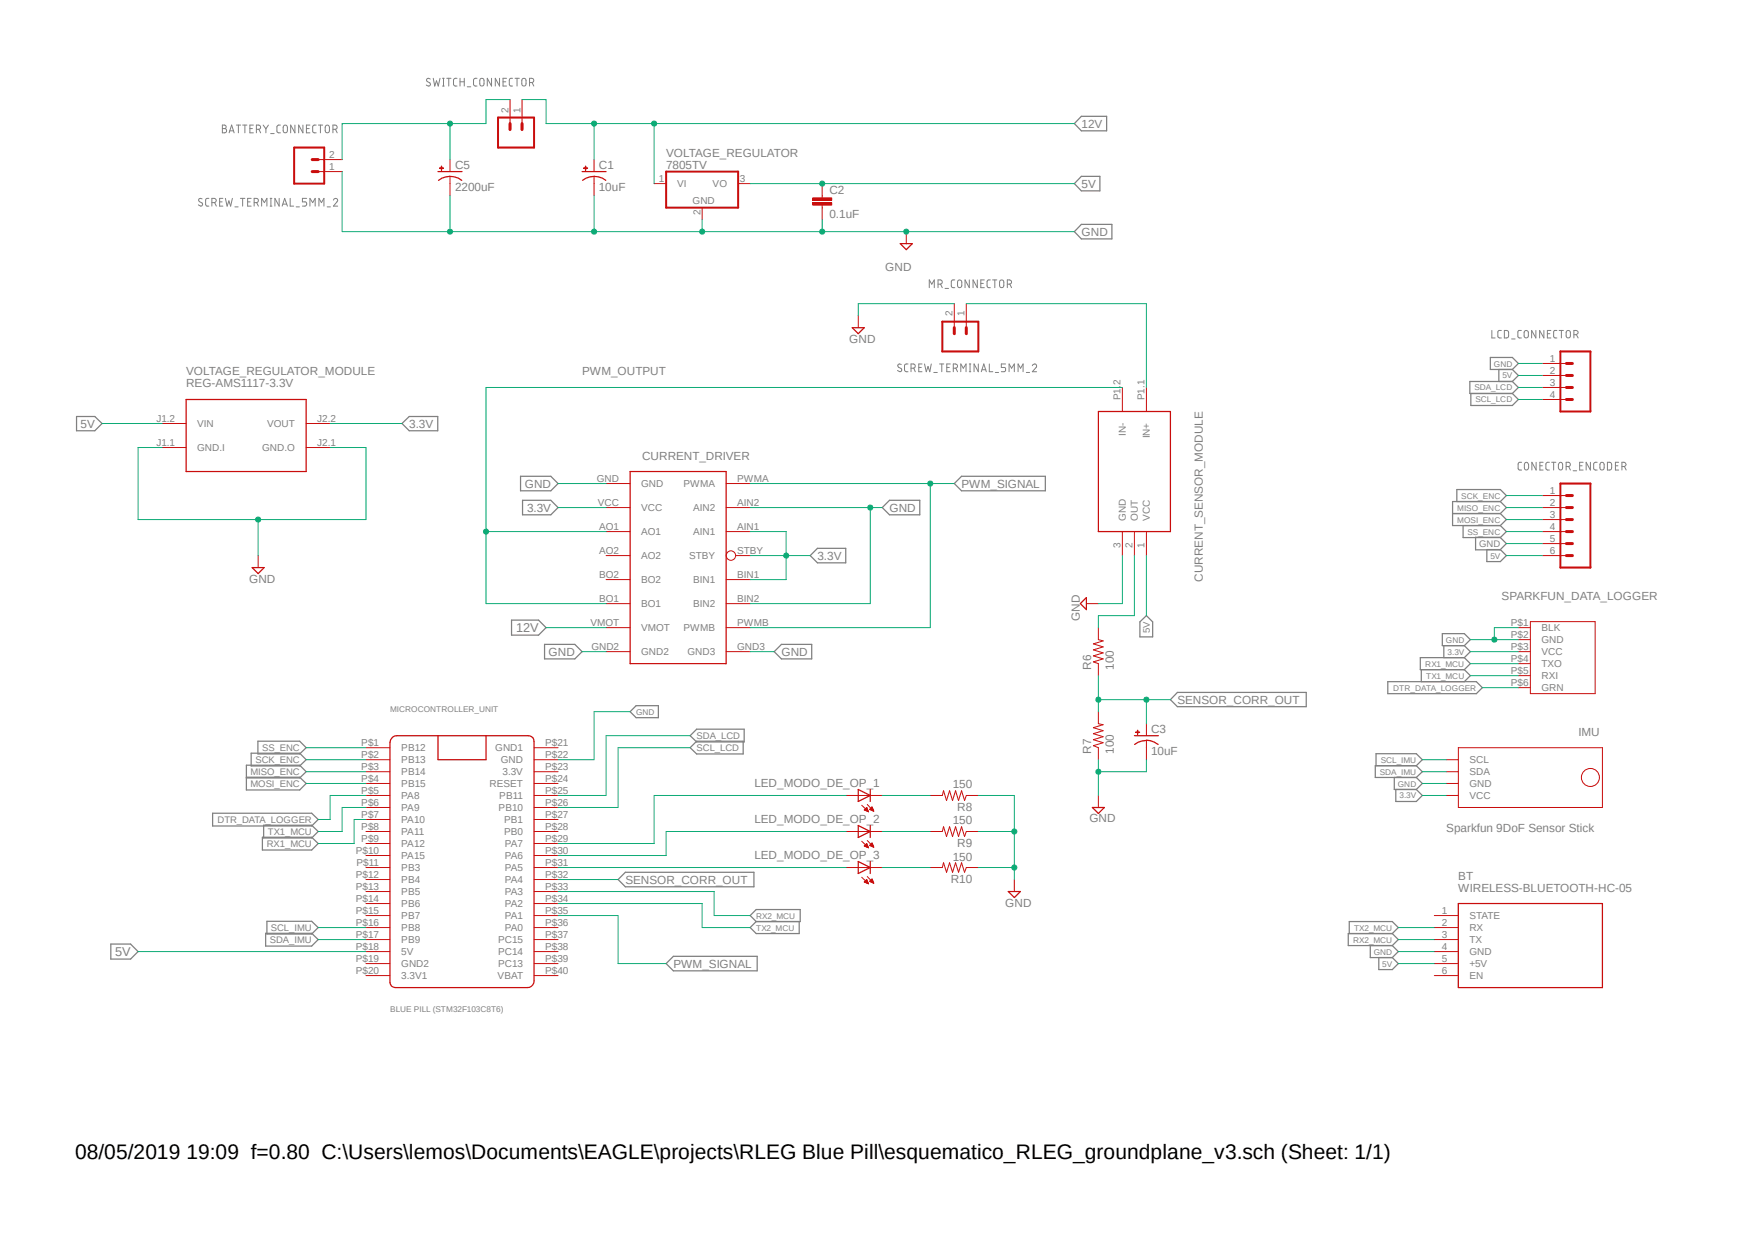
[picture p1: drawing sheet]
<svg xmlns="http://www.w3.org/2000/svg" width="297mm" height="210mm" viewBox="0 0 297 210" stroke-linecap="round" stroke-linejoin="round" font-family="sans-serif">
<path d="M12.7 12.7l269 159M281.7 12.7l-269 159" fill="none" stroke="#fff" stroke-width=".17"/>
<g fill="none" stroke="#808080" stroke-width=".17">
<path d="M72.8 13.4a.36 .36 0 0 0-.4-.1 .36 .36 0 0 0-.2 .2l.1 .3 .4 .2a.3 .3 0 0 1 .1 .3 .3 .3 0 0 1-.2 .3l-.5-.2M73.3 13.3l.3 1.3 .3-.9 .3 .9 .3-1.3M74.9 14.6h.3M74.9 13.3h.3M75.1 13.3v1.3M75.6 13.3h.7M75.9 13.3v1.3M77.3 13.3h-.4l-.1 .2v.9l.2 .2h.3M77.9 13.3v1.3M77.9 13.8h.7M78.6 13.3v1.3M79.1 14.7h.6"/>
<path d="M80.7 13.3h-.4l-.2 .2 .1 .9 .2 .2h.3M81.4 13.3h.3a1.01 1.01 0 0 1 0 1.2h-.3a1.01 1.01 0 0 1 0-1.2zM83.2 13.3v1.3l-.7-1.3v1.3M84.5 13.3v1.3l-.7-1.3v1.3M85.1 13.8h.5M85.7 13.3h-.6v1.3h.6M86.7 13.3h-.4l-.1 .2v.9l.1 .1 .4 .1M87.2 13.3h.7M87.5 13.3v1.3M88.5 13.3h.4a1.01 1.01 0 0 1 0 1.2h-.4a1.01 1.01 0 0 1 0-1.2zM89.6 14l.6-.1a.37 .37 0 0 0 .1-.4 .37 .37 0 0 0-.3-.2h-.4v1.3M90 14l.3 .6"/>
<path d="M34.2 33.7l-.5-.1a.32 .32 0 0 0 0 .5l.5 .2a.3 .3 0 0 1 .1 .4 .3 .3 0 0 1-.3 .2l-.4-.2M35.3 33.6h-.4l-.1 .3v.8l.3 .2h.2M35.9 34.3h.3l.3-.2 .1-.2-.2-.3h-.5v1.3M36.3 34.3l.3 .6M37.2 34.2h.4M37.6 21.2l.6 .1 .1 .2-.3 .3h.2a.37 .37 0 0 1 .1 .4 .37 .37 0 0 1-.3 .3h-.4zM37.6 21.8h.4M37.7 33.6h-.5v1.3h.5M38.1 33.6l.3 1.3 .3-.9 .3 .9 .3-1.3M38.8 22.5l.4-1.3 .4 1.3M38.9 22.1h.6M39.8 35h.5"/>
<path d="M40 21.2h.7M40.3 21.2v1.3M40.7 33.6h.7M41.1 33.6v1.3M41.1 21.2h.7M41.4 21.2v1.3M41.9 34.2h.4M42.3 21.8h.4M42.5 33.6h-.6v1.3h.6M42.9 21.2h-.6v1.3h.6M43 34.3l.6-.1a.37 .37 0 0 0 .1-.4 .37 .37 0 0 0-.4-.2h-.3v1.3M43.4 21.9l.5-.1a.37 .37 0 0 0 .2-.4 .37 .37 0 0 0-.4-.2h-.3v1.3"/>
<path d="M43.4 34.3l.3 .6M43.8 21.9l.3 .6M44.3 34.9v-1.3l.4 .7 .5-.7v1.3M44.5 21.2l.5 .6M45 21.8v.7M45.4 21.2l-.4 .6M45.7 34.9h.3M45.7 33.6h.3M45.8 22.6h.6M45.8 33.6v1.3M47.2 33.6v1.3l-.7-1.3v1.3M47.5 21.2h-.5l-.1 .3v.9l.6 .1"/>
<path d="M47.8 34.9l.4-1.3 .4 1.3M47.9 34.5h.6M48.1 21.2h.4a1.01 1.01 0 0 1 0 1.2h-.4a1.01 1.01 0 0 1 0-1.2zM49.1 33.6v1.3h.6M49.9 21.2v1.3l-.7-1.3v1.3M50.1 35h.6M51.3 21.2v1.3l-.8-1.3v1.3M51.9 21.8h.4M51.9 33.6h-.7v.6h.4a.36 .36 0 0 1 .3 .3 .36 .36 0 0 1-.3 .4h-.4M52.5 34.9v-1.3l.4 .7 .4-.7v1.3M52.5 21.2h-.6v1.3h.6M53.5 21.2h-.5l-.1 .3 .1 .9 .5 .1"/>
<path d="M53.9 21.2h.7M54 34.9v-1.3l.4 .7 .4-.7v1.3M54.2 21.2v1.3M55.2 21.2h.4a1.01 1.01 0 0 1 0 1.2h-.4a1.01 1.01 0 0 1 0-1.2zM55.4 35h.5M56.3 21.9l.6-.1a.37 .37 0 0 0 .1-.4 .37 .37 0 0 0-.3-.2h-.4v1.3M56.4 33.9a.35 .35 0 0 1 .5-.3 .35 .35 0 0 1 .1 .6l-.6 .7h.7M56.8 21.9l.3 .6M157.3 48.7v-1.3l.4 .7 .4-.7v1.3M158.7 48.1l.6-.1a.37 .37 0 0 0 .2-.4 .37 .37 0 0 0-.4-.2h-.4v1.3M159.2 48.1l.3 .6M159.9 48.8h.6"/>
<path d="M161.6 47.4h-.5l-.1 .3v.8l.1 .1 .5 .1M162.2 47.4a.38 .38 0 0 1 .6 .4v.5a.36 .36 0 0 1-.4 .4 .36 .36 0 0 1-.3-.4v-.5zM164 47.4v1.3l-.7-1.3v1.3M165.4 47.4v1.3l-.7-1.3v1.3M166 48h.4M166.6 47.4h-.6v1.3h.6M167.6 47.4h-.4l-.2 .3 .1 .8 .1 .1 .4 .1M168 47.4h.7M168.4 47.4v1.3M169.3 47.4h.4a1.01 1.01 0 0 1 0 1.2h-.4a1.01 1.01 0 0 1 0-1.2zM170.5 48.1l.7-.2v-.4l-.7-.1v1.3M170.9 48.1l.3 .6"/>
<path d="M252.5 55.9v1.3h.5M254.1 55.9h-.4l-.2 .3v.9l.6 .1M254.6 55.9l.5 .1 .2 .1v.8l-.2 .2-.5 .1zM255.8 57.4h.6M257.5 55.9h-.5l-.1 .3v.9l.6 .1M258 56.1a.37 .37 0 0 1 .4-.2 .37 .37 0 0 1 .3 .4v.6a.36 .36 0 0 1-.4 .3 .36 .36 0 0 1-.4-.3zM259.9 55.9v1.3l-.7-1.3v1.3M261.3 55.9v1.3l-.7-1.3v1.3M261.9 56.5h.4M262.5 55.9h-.6v1.3h.6M263.5 55.9h-.4l-.2 .3 .1 .9 .5 .1M263.9 55.9h.7"/>
<path d="M264.2 55.9v1.3M265.1 56.1a.37 .37 0 0 1 .4-.2 .37 .37 0 0 1 .3 .4l-.1 .7a.37 .37 0 0 1-.4 .2 .37 .37 0 0 1-.3-.3zM266.4 56.6a.58 .58 0 0 0 .7-.3l-.2-.3-.5-.1v1.3M266.8 56.6l.3 .6M152.5 61.7l-.4-.1a.32 .32 0 0 0 0 .5l.4 .3a.3 .3 0 0 1 .1 .3 .3 .3 0 0 1-.3 .2l-.4-.2M153.7 61.6h-.5l-.1 .3v.8l.3 .2h.3M154.2 62.3h.5a.37 .37 0 0 0 .2-.4 .37 .37 0 0 0-.3-.3h-.4v1.3M154.6 62.3l.3 .6M155.5 62.2h.4M156 61.6h-.5v1.3h.5M156.5 61.6l.3 1.3 .3-.9 .3 .9 .2-1.3M158 63h.6"/>
<path d="M159 61.6h.7M159.4 61.6v1.3M160.2 62.2h.5M160.8 61.6h-.6v1.3h.6M161.3 62.3l.7-.2v-.3l-.7-.2v1.3M161.8 62.3l.3 .6M162.6 62.9v-1.3l.4 .7 .5-.7v1.3M164 62.9h.3M164 61.6h.3M164.2 61.6v1.3M165.6 61.6v1.3l-.8-1.3v1.3M166.1 62.9l.4-1.3 .4 1.3"/>
<path d="M166.2 62.6h.6M167.4 61.6v1.3h.6M168.4 63h.6M170.2 61.6h-.7v.6h.6l.1 .2a.32 .32 0 0 1-.3 .5h-.4M170.8 62.9v-1.3l.4 .7 .5-.7v1.3M172.3 62.9v-1.3l.4 .7 .4-.7v1.3M173.7 63h.5M174.7 61.9a.37 .37 0 0 1 .5-.3 .37 .37 0 0 1 .1 .6l-.6 .7h.7M257.5 78.2l-.5 .1-.1 .2 .1 .9 .5 .1M258.1 78.3a.38 .38 0 0 1 .6 .3l-.1 .8a.34 .34 0 0 1-.6 0 1.12 1.12 0 0 1 .1-1.1zM260 78.2v1.3l-.8-1.3v1.3M260.6 78.8h.4"/>
<path d="M261.2 78.2h-.6v1.3h.6M262.2 78.2l-.4 .1-.2 .2 .1 .9 .5 .1M262.6 78.2h.7M262.9 78.2v1.3M263.9 78.3h.4a1.01 1.01 0 0 1 0 1.2h-.4l-.2-.3v-.6zM265 79h.4a.36 .36 0 0 0 .4-.4 .36 .36 0 0 0-.4-.4h-.4v1.3M265.5 79l.3 .5M266.2 79.7h.6M267.3 78.8h.5M267.9 78.2h-.6v1.3h.6M269.2 78.2v1.3l-.8-1.3v1.3M270.3 78.2l-.4 .1-.2 .2v.9l.6 .1"/>
<path d="M270.9 78.3h.4a1.01 1.01 0 0 1 0 1.2h-.4a1.01 1.01 0 0 1 0-1.2zM272 78.2l.6 .1a1.01 1.01 0 0 1 0 1.2h-.6zM273.4 78.8h.4M273.9 78.2h-.5v1.3h.5M274.5 79h.3a.34 .34 0 0 0 .3-.6l-.1-.1-.5-.1v1.3M274.9 79l.3 .5"/>
</g>
<g fill="none" stroke="#808080" stroke-width=".21">
<path d="M183 19.7h4.3v2.4h-4.3l-1.2-1.2zM183 38h5.2v2.4h-5.2l-1.2-1.2zM183 29.8h3.1v2.5h-3.1l-1.2-1.2zM13 70.5h3l1.3 1.2-1.3 1.2h-3zM68 71.7l1.3-1.2h4.8v2.4h-4.8zM248.9 66.6v2h7l1.1-1-1.1-1M252.2 60.5h3.7l1.1 1-1.1 1h-3.7zM253.7 62.5v2.1M255.9 62.5l1.1 1-1.1 1.1M255.9 64.6h-7.1v2h7.1M255.9 64.6l1.1 1-1.1 1M88.1 80.6h5.1l1.2 1.2-1.2 1.3h-5.1z"/>
<path d="M88.4 84.7h4.8l1.2 1.2-1.2 1.2h-4.8zM137.1 94l1.2-1.2h4.8v2.4h-4.8zM149.3 85.9l1.2-1.2h5.2v2.4h-5.2zM162.7 80.6h14.2v2.5h-14.2l-1.2-1.3zM245.8 86.9h8.1M246.5 84.9v-2.1h7.4l1 1.1-1 1M247.6 88.9v2.1h6.3l1-1-1-1.1M249.7 90.9h4.2l1 1.1-1 1h-4.2zM251.6 93h2.3l1 1-1 1h-2.3zM253.9 84.9h-8.1v4h8.1M253.9 86.9l1 1-1 1M253.9 84.9l1 1-1 1"/>
<path d="M86.6 104.9h4.5l1.3 1.3-1.3 1.3h-4.5zM92.2 109.1h5.1l1.2 1.2-1.2 1.2h-5.1zM107.7 119.4h3.7v2.1h-3.7l-1.1-1.1zM131 110.3l1.2-1.2h5.2v2.4h-5.2zM192.9 105.2l1.1-1 1.1 1v2.6h-2.2zM199.3 117.2h21.8v2.4h-21.8l-1.2-1.2zM234.9 115.4h15l1 1-1 1h-15zM240.5 113.3v2.1M244.1 107.2h3.7l1 1-1 1.1h-3.7zM244.3 109.3v2M247.8 109.3l1 1-1 1M247.8 111.3h-7.4v2h7.4"/>
<path d="M247.8 111.3l1 1-1 1M247.8 113.3l1 1-1 1.1M36 137.6h16.7l1.1 1.1-1.1 1.1h-16.7zM41.7 131.5h9l1.1 1.1-1.1 1.1h-9v-4.2h9l1.1 1.1-1.1 1.1h-9M42.5 127.5h8.2l1.1 1.1-1.1 1h-8.2zM43.6 125.4h7.1l1.1 1.1-1.1 1.1h-7.1zM44.6 139.7h8.1l1.1 1-1.1 1.1h-8.1zM116.8 124.5l1.1-1.1h8v2.2h-8zM117.9 125.4h7.9v2.2h-7.9l-1.1-1.1zM232.9 129.6v-2h6.8l1 1-1 1M236 131.6v2h3.7M236.2 133.6v2h3.5l1-1-1-1"/>
<path d="M239.7 131.6l1 1-1 1M239.7 129.6h-7v2h7M239.7 129.6l1 1-1 1M18.8 159.8h3.3l1.3 1.2-1.3 1.3h-3.3zM44.4 141.7h8.3l1.1 1-1.1 1.1h-8.3zM45 157.9h7.7l1.1 1.1-1.1 1.1h-7.7zM45.2 155.9h7.5l1.1 1.1-1.1 1.1h-7.5zM104.6 148.8l1.2-1.2h21.8v2.5h-21.8zM127 154.9l1-1h7.4v2.1h-7.4zM128 156l-1 1 1 1h7.3v-2M228.3 158v-2h7.3l1 1-1 1M235.6 158h-7.4v2h7.4"/>
<path d="M235.6 158l1 1-1 1M112.7 163.1l1.3-1.3h14.1v2.5h-14.1zM231.9 160v2.1h3.7M233.3 162.1v2h2.3l1-1-1-1M235.6 160l1 1-1 1.1"/>
</g>
<g fill="none" stroke="#c90d0c" stroke-width=".21">
<path d="M74.1 29h4.1M74.2 30.5a3.2 3.2 0 0 1 3.9 0M144.2 55.5h2.1l-1.1 1zM152.4 41.2h2l-1 1zM31.5 67.6h20.3v12.2h-20.3zM106.6 79.8h16.3v32.5h-16.3zM185.9 69.6h12.2v20.4h-12.2zM42.7 96.1h2l-1 1zM182.8 102.2l1.1-1.1v2.1zM145.2 133.6l2.1 1-2.1 1zM145.2 139.7l2.1 1-2.1 1zM147.3 133.6v2"/>
<path d="M147.3 139.7v2M184.9 136.7h2l-1 1zM145.2 145.8l2.1 1-2.1 1zM147.3 145.8v2M170.6 150.9h2.1l-1 1zM246.8 152.9h24.4v14.2h-24.4z"/>
</g>
<g fill="none" stroke="#c90d0c" stroke-width=".17">
<path d="M53.8 29h4.1M53.8 27h4.1M76.2 29.8v1.3M110.7 31.1h2M118.8 35.1v2.1M124.9 31.1h2.1M137.5 33.5h3.3v.4h-3.3zM137.5 34.3h3.3v.4h-3.3zM139.1 31.1v2.4M139.1 34.7v2.5M153.4 39.2v2M145.2 53.4v2.1"/>
<path d="M161.5 51.4v4.1M163.5 51.4v4.1M27.4 75.7h4.1M27.4 71.7h4.1M51.8 75.7h4.1M51.8 71.7h4.1M189.9 65.6v4M194 65.6v4M43.7 94v2.1M102.6 85.9h4M102.6 90h4M102.6 94h4"/>
<path d="M102.6 81.8h4M102.6 98.1h4M122.9 85.9h4.1M122.9 90h4.1M122.9 81.8h4.1M122.9 98.1h4.1M124.5 94h2.5M189.9 90v4M192 90v4M194 90v4M261 83.9h4.1M261 85.9h4.1"/>
<path d="M261 87.9h4.1M261 90h4.1M261 92h4.1M261 94h4.1M102.6 102.2h4M102.6 106.2h4M102.6 110.3h4M122.9 102.2h4.1M122.9 106.2h4.1M122.9 110.3h4.1M183.9 102.2h2M257 106.2h2"/>
<path d="M257 108.2h2M257 110.3h2M257 112.3h2M257 114.3h2M257 116.4h2M259 105.2h11v12.2h-11zM143.2 134.6h6.1M145.8 136.3l1.2 1.1M146.3 137.1l.4-.4 .3 .7zM146.3 137.1h.6M146.3 137h.5M146.4 137.2h.5"/>
<path d="M146.4 136.9h.4M146.5 136.9h.2M146.6 136.8h.1M146.6 137.2h.3M146.6 136.7h.1M146.7 137.3h.2M146.8 136.1l1.1 1.2M146.9 137.3h.1M147.2 137h.5M147.2 137l.7 .3M147.2 137l.4-.4 .3 .7M147.2 136.9h.5"/>
<path d="M147.3 136.9h.4M147.3 137h.5M147.4 136.8h.3M147.4 136.7h.3M147.4 137.1h.4M147.5 136.7h.1M147.5 136.6h.1M147.6 137.2h.2M147.7 137.2h.2M185.9 134.6v2.1M244.8 134.6h2M244.8 132.6h2"/>
<path d="M244.8 130.6h2M244.8 128.6h2M246.8 126.5h24.4v10.2h-24.4zM143.2 140.7h6.1M143.2 146.8h6.1M145.8 142.4l1.2 1.1M145.8 148.5l1.2 1.1M146.3 143.2l.4-.5 .3 .8zM146.3 149.3l.4-.5 .3 .8zM146.3 143.2h.6M146.3 143.1h.5M146.3 149.3h.6"/>
<path d="M146.3 149.2h.5M146.3 149.1h.5M146.4 143.3h.5M146.4 143h.4M146.4 149.4h.5M146.4 149.1h.4M146.5 143h.2M146.5 149.1h.2M146.6 142.9h.1M146.6 149h.1M146.6 143.3h.3M146.6 142.8h.1"/>
<path d="M146.6 149.4h.3M146.6 148.9h.1M146.7 143.4h.2M146.7 149.5h.2M146.8 142.2l1.1 1.2M146.8 148.3l1.1 1.2M146.9 143.4h.1M146.9 149.5h.1M147.2 143.1h.5M147.2 143.1l.7 .3M147.2 143.1l.4-.4 .3 .7M147.2 149.1h.5"/>
<path d="M147.2 149.1l.7 .4M147.2 149.1l.4-.3 .3 .7M147.2 143h.5M147.3 143h.4M147.3 149.1h.4M147.3 143.1h.5M147.3 149.2h.5M147.4 142.9h.3M147.4 149h.3M147.4 142.8h.3M147.4 148.9h.3M147.4 143.2h.4"/>
<path d="M147.4 149.3h.4M147.5 142.7h.1M147.5 148.8h.1M147.6 143.3h.2M147.6 149.4h.2M147.7 143.3h.2M147.7 149.4h.2M171.7 148.8v2.1M242.7 154.9h4.1M242.7 157h4.1M242.7 159h4.1M242.7 161h4.1"/>
<path d="M242.7 163.1h4.1M242.7 165.1h4.1"/>
<circle cx="123.7" cy="94" r=".8"/>
<circle cx="269.2" cy="131.6" r="1.53"/>
</g>
<path d="M49.8 25h5.1v6.1h-5.1zM112.7 29h12.2v6.1h-12.2zM159.5 54.4h6.1v5.1h-6.1zM264.1 81.8h5.1v14.3h-5.1z" fill="none" stroke="#c90d0c" stroke-width=".34"/>
<path d="M52.8 27h1M52.8 29h1M161.5 55.5v1M163.5 55.5v1M265.1 87.9h1M265.1 85.9h1M265.1 83.9h1M265.1 92h1M265.1 90h1M265.1 94h1" fill="none" stroke="#c90d0c" stroke-width=".51"/>
<path d="M137.5 33.7h3.3M137.5 34.5h3.3" fill="none" stroke="#c90d0c" stroke-width=".42"/>
<path d="M74.4 28.4l.7 .1z" fill-rule="evenodd" fill="#c90d0c"/>
<path d="M74.4 28.4l.7 .1z" fill="none" stroke="#c90d0c" stroke-width=".17"/>
<path d="M74.7 28.1l.1 .7z" fill-rule="evenodd" fill="#c90d0c"/>
<path d="M74.7 28.1l.1 .7zM76.2 27v2M76.2 31.1v2M100.5 29.8v1.3" fill="none" stroke="#c90d0c" stroke-width=".17"/>
<path d="M98.5 29h4.1M98.6 30.5a3.2 3.2 0 0 1 3.9 0" fill="none" stroke="#c90d0c" stroke-width=".21"/>
<path d="M98.8 28.4l.6 .1z" fill-rule="evenodd" fill="#c90d0c"/>
<path d="M98.8 28.4l.6 .1z" fill="none" stroke="#c90d0c" stroke-width=".17"/>
<path d="M99.1 28.1v.7z" fill-rule="evenodd" fill="#c90d0c"/>
<g fill="none" stroke="#c90d0c" stroke-width=".17">
<path d="M86.3 16.8v4.1M88.3 16.8v4.1M99.1 28.1v.7zM100.5 27v2M100.5 31.1v2M261 61.5h4.1M261 63.5h4.1M261 65.6h4.1M261 67.6h4.1M185.9 106.2v2l.8 .3-1.7 .5 1.7 .5-1.7 .5 1.7 .5-1.7 .5 1.7 .5-1.7 .5 .9 .3v2M61.9 126.5h4.1M61.9 128.6h4.1"/>
<path d="M61.9 130.6h4.1M61.9 132.6h4.1M61.9 134.6h4.1M61.9 136.7h4.1M61.9 138.7h4.1M90.4 126.5h4M90.4 128.6h4M90.4 130.6h4M90.4 132.6h4M90.4 134.6h4M90.4 136.7h4M90.4 138.7h4"/>
<path d="M157.4 134.6h2.1l.2-.8 .5 1.7 .5-1.7 .5 1.7 .5-1.7 .5 1.7 .5-1.7 .5 1.7 .3-.9h2.1M185.9 120.4v2.1l.8 .1-1.7 .5 1.7 .6-1.7 .5 1.7 .5-1.7 .5 1.7 .5-1.7 .5 .9 .3v2.1M194 125.3v1.2M61.9 140.7h4.1M61.9 142.7h4.1M61.9 144.8h4.1M61.9 146.8h4.1M61.9 148.8h4.1M61.9 150.9h4.1M61.9 152.9h4.1M61.9 154.9h4.1M61.9 157h4.1"/>
<path d="M61.9 159h4.1M90.4 140.7h4M90.4 142.7h4M90.4 144.8h4M90.4 146.8h4M90.4 148.8h4M90.4 150.9h4M90.4 152.9h4M90.4 154.9h4M90.4 157h4M90.4 159h4M157.4 140.7h2.1l.2-.8 .5 1.7 .5-1.7 .5 1.7 .5-1.7 .5 1.7 .5-1.7 .5 1.7 .3-.9h2.1"/>
<path d="M157.4 146.8h2.1l.2-.8 .5 1.6 .5-1.6 .5 1.6 .5-1.6 .5 1.6 .5-1.6 .5 1.6 .3-.8h2.1M61.9 161h4.1M61.9 163.1h4.1M61.9 165.1h4.1M90.4 161h4M90.4 163.1h4M90.4 165.1h4"/>
</g>
<path d="M66.5 124.7l.7-.2h22.2a.97 .97 0 0 1 1 1v40.5a1.12 1.12 0 0 1-1.2 1.1h-22.3a.87 .87 0 0 1-.9-.8v-40.7l.1-.3zM74.1 124.5v4.1h8.2v-4.1M192 124.5h4M194 125.3h.7l1.3 .7M194 125.3l-1.4 .3-.6 .4" fill="none" stroke="#c90d0c" stroke-width=".21"/>
<path d="M84.3 19.9h6.1v5.1h-6.1zM264.1 59.5h5.1v10.1h-5.1z" fill="none" stroke="#c90d0c" stroke-width=".34"/>
<path d="M86.3 20.9v1M88.3 20.9v1M265.1 65.6h1M265.1 63.5h1M265.1 61.5h1M265.1 67.6h1" fill="none" stroke="#c90d0c" stroke-width=".51"/>
<path d="M192.2 123.9l.7 .1z" fill-rule="evenodd" fill="#c90d0c"/>
<path d="M192.2 123.9l.7 .1z" fill="none" stroke="#c90d0c" stroke-width=".17"/>
<path d="M192.5 123.6l.1 .6z" fill-rule="evenodd" fill="#c90d0c"/>
<path d="M192.5 123.6l.1 .6zM194 122.5v2M194 126.5v2.1" fill="none" stroke="#c90d0c" stroke-width=".17"/>
<path d="M161.5 51.4h-16.3v2M189.9 94v8.2h-4M254.9 92h6.1M165.6 146.8h6.1M165.6 140.7h6.1v8.1" fill="none" stroke="#0dab76" stroke-width=".17"/>
<circle cx="171.7" cy="146.8" r=".43" fill="#0dab76"/>
<g fill="none" stroke="#0dab76" stroke-width=".17">
<path d="M165.6 134.6h6.1v6.1"/>
<circle cx="171.7" cy="146.8" r=".43"/>
</g>
<circle cx="171.7" cy="140.7" r=".43" fill="#0dab76"/>
<g fill="none" stroke="#0dab76" stroke-width=".17">
<path d="M57.9 39.2h42.6M76.2 33.1v6.1M106.6 120.4h-6.1v8.2h-6.1M240.7 132.6h4.1"/>
<circle cx="171.7" cy="140.7" r=".43"/>
</g>
<circle cx="76.2" cy="39.2" r=".43" fill="#0dab76"/>
<g fill="none" stroke="#0dab76" stroke-width=".17">
<path d="M118.8 37.2v2M139.1 37.2v2h-38.6"/>
<circle cx="76.2" cy="39.2" r=".43"/>
</g>
<circle cx="118.8" cy="39.2" r=".43" fill="#0dab76"/>
<g fill="none" stroke="#0dab76" stroke-width=".17">
<path d="M139.1 39.2h14.3"/>
<circle cx="118.8" cy="39.2" r=".43"/>
</g>
<circle cx="139.1" cy="39.2" r=".43" fill="#0dab76"/>
<g fill="none" stroke="#0dab76" stroke-width=".17">
<path d="M153.4 39.2h28.4"/>
<circle cx="139.1" cy="39.2" r=".43"/>
</g>
<circle cx="153.4" cy="39.2" r=".43" fill="#0dab76"/>
<g fill="none" stroke="#0dab76" stroke-width=".17">
<path d="M57.9 29v10.2M100.5 33.1v6.1"/>
<circle cx="153.4" cy="39.2" r=".43"/>
</g>
<circle cx="100.5" cy="39.2" r=".43" fill="#0dab76"/>
<g fill="none" stroke="#0dab76" stroke-width=".17">
<path d="M94.4 81.8h8.2M185.9 128.6v6M194 128.6v2h-8.1"/>
<circle cx="100.5" cy="39.2" r=".43"/>
</g>
<circle cx="185.9" cy="130.6" r=".43" fill="#0dab76"/>
<g fill="none" stroke="#0dab76" stroke-width=".17">
<path d="M127 85.9h22.3M147.3 85.9v16.3h-20.3M98.5 110.3h4.1M127 110.3h4M236.6 161h6.1"/>
<circle cx="185.9" cy="130.6" r=".43"/>
</g>
<circle cx="147.3" cy="85.9" r=".43" fill="#0dab76"/>
<g fill="none" stroke="#0dab76" stroke-width=".17">
<path d="M27.4 75.7h-4v12.2h38.5v-12.2h-6M43.7 87.9v6.1"/>
<circle cx="147.3" cy="85.9" r=".43"/>
</g>
<circle cx="43.7" cy="87.9" r=".43" fill="#0dab76"/>
<g fill="none" stroke="#0dab76" stroke-width=".17">
<path d="M248.8 108.2h8.2M257 106.2h-4.1v2"/>
<circle cx="43.7" cy="87.9" r=".43"/>
</g>
<circle cx="252.9" cy="108.2" r=".43" fill="#0dab76"/>
<g fill="none" stroke="#0dab76" stroke-width=".17">
<path d="M257 61.5h4M94.4 85.9h8.2M127 94h10.1M127 90h6.1v4M248.8 110.3h8.2M240.7 134.6h4.1"/>
<circle cx="252.9" cy="108.2" r=".43"/>
</g>
<circle cx="133" cy="94" r=".43" fill="#0dab76"/>
<g fill="none" stroke="#0dab76" stroke-width=".17">
<path d="M92.4 20.9h8.1M181.8 20.9h-71.1v10.2M55.9 71.7h12.1M133.1 94v4.1h-6.1M92.4 106.2h10.2"/>
<circle cx="133" cy="94" r=".43"/>
</g>
<circle cx="110.7" cy="20.9" r=".43" fill="#0dab76"/>
<g fill="none" stroke="#0dab76" stroke-width=".17">
<path d="M110.7 20.9h-10.2v6.1"/>
<circle cx="110.7" cy="20.9" r=".43"/>
</g>
<circle cx="100.5" cy="20.9" r=".43" fill="#0dab76"/>
<g fill="none" stroke="#0dab76" stroke-width=".17">
<path d="M88.3 16.8h4.1v4.1M127 31.1h54.8M194 94v10.2M254.9 94h6.1M23.4 161h38.5"/>
<circle cx="100.5" cy="20.9" r=".43"/>
</g>
<circle cx="139.1" cy="31.1" r=".43" fill="#0dab76"/>
<g fill="none" stroke="#0dab76" stroke-width=".17">
<path d="M17.3 71.7h10.1M257 63.5h4M127 81.8h34.5M157.4 81.8v24.4h-30.4M254.9 90h6.1M254.9 87.9h6.1M254.9 85.9h6.1M254.9 83.9h6.1M248.8 112.3h8.2M248.8 114.3h8.2M250.9 116.4h6.1M51.8 126.5h10.1"/>
<path d="M51.8 132.6h10.1M51.8 130.6h10.1M51.8 128.6h10.1M61.9 134.6h-6v4.1h-2.1M61.9 138.7h-2v4h-6.1M61.9 136.7h-4v4h-4.1M240.7 130.6h4.1M240.7 128.6h4.1M53.8 157h8.1M53.8 159h8.1M94.4 154.9h10.2v8.2h8.1M236.6 163.1h6.1"/>
<circle cx="139.1" cy="31.1" r=".43"/>
</g>
<circle cx="157.4" cy="81.8" r=".43" fill="#0dab76"/>
<g fill="none" stroke="#0dab76" stroke-width=".17">
<path d="M189.9 65.6h-107.6v36.6h20.3M82.3 90h20.3M192 94v10.2h-6.1v2M143.2 134.6h-32.5v8.1h-16.3M149.3 134.6h8.1M143.2 140.7h-30.5v4.1h-18.3M149.3 140.7h8.1M149.3 146.8h8.1"/>
<circle cx="157.4" cy="81.8" r=".43"/>
</g>
<circle cx="82.2" cy="90" r=".43" fill="#0dab76"/>
<g fill="none" stroke="#0dab76" stroke-width=".17">
<path d="M57.9 20.9h24.4M76.2 20.9v6.1M163.5 51.4h30.5v14.2M94.4 146.8h48.8"/>
<circle cx="82.2" cy="90" r=".43"/>
</g>
<circle cx="76.2" cy="20.9" r=".43" fill="#0dab76"/>
<g fill="none" stroke="#0dab76" stroke-width=".17">
<path d="M86.3 16.8h-4v4.1M57.9 20.9v6.1M194 118.4v4.1M198.1 118.4h-12.2v2"/>
<circle cx="76.2" cy="20.9" r=".43"/>
</g>
<circle cx="194" cy="118.4" r=".43" fill="#0dab76"/>
<g fill="none" stroke="#0dab76" stroke-width=".17">
<path d="M185.9 114.3v4.1"/>
<circle cx="194" cy="118.4" r=".43"/>
</g>
<circle cx="185.9" cy="118.4" r=".43" fill="#0dab76"/>
<g fill="none" stroke="#0dab76" stroke-width=".17">
<path d="M257 65.6h4M257 67.6h4M116.8 124.5h-14.2v10.1h-8.2M116.8 126.5h-12.2v10.2h-10.2M94.4 148.8h10.2M94.4 152.9h24.4v4.1h8.2M94.4 150.9h26.5v4h6.1M236.6 157h6.1M236.6 159h6.1"/>
<circle cx="185.9" cy="118.4" r=".43"/>
</g>
<text font-size="3.6" x="12.7" y="196.2">08/05/2019 19:09 f=0.80 C:\Users\lemos\Documents\EAGLE\projects\RLEG Blue Pill\esquematico_RLEG_groundplane_v3.sch (Sheet: 1/1)</text>
<g font-size="2.2" fill="#808080">
<text x="87.3" y="107">12V</text>
<text x="19.5" y="161.8">5V</text>
</g>
<g font-size="2" fill="#808080">
<text x="183" y="21.6">12V</text>
<text x="77" y="28.5">C5</text>
<text x="101.3" y="28.5">C1</text>
<text x="112.7" y="28.5">7805TV</text>
<text x="112.7" y="26.5">VOLTAGE_REGULATOR</text>
<text x="77" y="32.4">2200uF</text>
<text x="101.3" y="32.4">10uF</text>
<text x="140.4" y="32.8">C2</text>
<text x="183" y="31.8">5V</text>
<text x="140.4" y="36.9">0.1uF</text>
<text x="183" y="39.9">GND</text>
<text x="149.8" y="45.8">GND</text>
<text x="143.7" y="58">GND</text>
<text x="31.5" y="65.6">REG-AMS1117-3.3V</text>
<text x="31.5" y="63.5">VOLTAGE_REGULATOR_MODULE</text>
<text x="98.5" y="63.5">PWM_OUTPUT</text>
<text x="13.6" y="72.4">5V</text>
<text x="69.3" y="72.4">3.3V</text>
<text x="108.7" y="77.8">CURRENT_DRIVER</text>
<text x="88.8" y="82.5">GND</text>
<text x="162.7" y="82.5">PWM_SIGNAL</text>
<text x="89.2" y="86.6">3.3V</text>
<text x="150.5" y="86.6">GND</text>
<text x="138.3" y="94.7">3.3V</text>
<text x="42.2" y="98.6">GND</text>
<text x="203.6" y="98.4" transform="rotate(-90 203.6 98.4)">CURRENT_SENSOR_MODULE</text>
<text x="254.1" y="101.6">SPARKFUN_DATA_LOGGER</text>
<text x="182.8" y="105.1" transform="rotate(-90 182.8 105.1)">GND</text>
<text x="92.8" y="111">GND</text>
<text x="132.2" y="111">GND</text>
<text x="184.7" y="113.3" transform="rotate(-90 184.7 113.3)">R6</text>
<text x="188.5" y="113.3" transform="rotate(-90 188.5 113.3)">100</text>
<text x="199.3" y="119.1">SENSOR_CORR_OUT</text>
<text x="194.8" y="124">C3</text>
<text x="267.1" y="124.5">IMU</text>
<text x="184.7" y="127.5" transform="rotate(-90 184.7 127.5)">R7</text>
<text x="188.5" y="127.5" transform="rotate(-90 188.5 127.5)">100</text>
<text x="194.8" y="127.8">10uF</text>
<text x="127.7" y="133.2">LED_MODO_DE_OP_1</text>
<text x="161.2" y="133.4">150</text>
<text x="162" y="137.3">R8</text>
<text x="127.7" y="139.3">LED_MODO_DE_OP_2</text>
<text x="161.2" y="139.5">150</text>
<text x="162" y="143.4">R9</text>
<text x="184.4" y="139.2">GND</text>
<text x="244.8" y="140.7">Sparkfun 9DoF Sensor Stick</text>
<text x="105.8" y="149.6">SENSOR_CORR_OUT</text>
<text x="127.7" y="145.4">LED_MODO_DE_OP_3</text>
<text x="160.9" y="149.5">R10</text>
<text x="161.2" y="145.6">150</text>
<text x="246.8" y="148.8">BT</text>
<text x="170.1" y="153.4">GND</text>
<text x="246.8" y="150.9">WIRELESS-BLUETOOTH-HC-05</text>
<text x="114" y="163.8">PWM_SIGNAL</text>
</g>
<g font-size="1.7" fill="#808080">
<text x="86.1" y="19" transform="rotate(-90 86.1 19)">2</text>
<text x="88.1" y="19" transform="rotate(-90 88.1 19)">1</text>
<text x="55.7" y="28.7">1</text>
<text x="55.7" y="26.7">2</text>
<text x="111.5" y="30.8">1</text>
<text x="114.6" y="31.7">VI</text>
<text x="117.2" y="34.5">GND</text>
<text x="120.6" y="31.7">VO</text>
<text x="125.2" y="30.8">3</text>
<text x="118.5" y="36.4" transform="rotate(-90 118.5 36.4)">2</text>
<text x="161.2" y="53.6" transform="rotate(-90 161.2 53.6)">2</text>
<text x="163.2" y="53.6" transform="rotate(-90 163.2 53.6)">1</text>
<text x="262.3" y="61.3">1</text>
<text x="262.3" y="63.3">2</text>
<text x="262.3" y="65.3">3</text>
<text x="26.5" y="71.4">J1.2</text>
<text x="53.7" y="71.4">J2.2</text>
<text x="189.7" y="67.8" transform="rotate(-90 189.7 67.8)">P1.2</text>
<text x="193.7" y="67.8" transform="rotate(-90 193.7 67.8)">P1.1</text>
<text x="262.3" y="67.4">4</text>
<text x="26.5" y="75.5">J1.1</text>
<text x="33.4" y="76.4">GND.I</text>
<text x="33.4" y="72.3">VIN</text>
<text x="44.4" y="76.4">GND.O</text>
<text x="45.2" y="72.3">VOUT</text>
<text x="53.7" y="75.5">J2.1</text>
<text x="190.5" y="73.7" transform="rotate(-90 190.5 73.7)">IN-</text>
<text x="194.6" y="74.2" transform="rotate(-90 194.6 74.2)">IN+</text>
<text x="101" y="81.5">GND</text>
<text x="108.5" y="82.5">GND</text>
<text x="115.7" y="82.5">PWMA</text>
<text x="124.8" y="81.5">PWMA</text>
<text x="262.3" y="83.6">1</text>
<text x="101.2" y="85.6">VCC</text>
<text x="101.4" y="89.7">AO1</text>
<text x="108.5" y="86.5">VCC</text>
<text x="117.3" y="86.5">AIN2</text>
<text x="124.8" y="89.7">AIN1</text>
<text x="124.8" y="85.6">AIN2</text>
<text x="190.5" y="88.1" transform="rotate(-90 190.5 88.1)">GND</text>
<text x="192.6" y="88.1" transform="rotate(-90 192.6 88.1)">OUT</text>
<text x="194.6" y="88.1" transform="rotate(-90 194.6 88.1)">VCC</text>
<text x="262.3" y="85.6">2</text>
<text x="262.3" y="87.6">3</text>
<text x="262.3" y="89.7">4</text>
<text x="101.4" y="93.7">AO2</text>
<text x="108.5" y="90.6">AO1</text>
<text x="108.5" y="94.6">AO2</text>
<text x="116.6" y="94.7">STBY</text>
<text x="117.3" y="90.6">AIN1</text>
<text x="124.8" y="93.7">STBY</text>
<text x="189.7" y="92.8" transform="rotate(-90 189.7 92.8)">3</text>
<text x="191.7" y="92.8" transform="rotate(-90 191.7 92.8)">2</text>
<text x="193.7" y="92.8" transform="rotate(-90 193.7 92.8)">1</text>
<text x="262.3" y="91.7">5</text>
<text x="262.3" y="93.7">6</text>
<text x="101.4" y="97.8">BO2</text>
<text x="101.4" y="101.9">BO1</text>
<text x="108.5" y="98.7">BO2</text>
<text x="117.3" y="98.7">BIN1</text>
<text x="124.8" y="97.8">BIN1</text>
<text x="124.8" y="101.9">BIN2</text>
<text x="99.9" y="105.9">VMOT</text>
<text x="108.5" y="102.7">BO1</text>
<text x="108.5" y="106.8">VMOT</text>
<text x="115.7" y="106.8">PWMB</text>
<text x="117.3" y="102.8">BIN2</text>
<text x="124.8" y="105.9">PWMB</text>
<text x="255.7" y="105.9">P$1</text>
<text x="255.7" y="107.9">P$2</text>
<text x="260.9" y="106.8">BLK</text>
<text x="100.1" y="110">GND2</text>
<text x="108.5" y="110.9">GND2</text>
<text x="116.3" y="110.9">GND3</text>
<text x="124.8" y="110">GND3</text>
<text x="255.7" y="110">P$3</text>
<text x="255.7" y="112">P$4</text>
<text x="260.9" y="108.8">GND</text>
<text x="260.9" y="110.9">VCC</text>
<text x="260.9" y="112.9">TXO</text>
<text x="255.7" y="114">P$5</text>
<text x="255.7" y="116.1">P$6</text>
<text x="260.9" y="114.9">RXI</text>
<text x="260.9" y="117">GRN</text>
<text x="61.1" y="126.2">P$1</text>
<text x="61.1" y="128.3">P$2</text>
<text x="61.1" y="130.3">P$3</text>
<text x="67.9" y="127.1">PB12</text>
<text x="67.9" y="129.2">PB13</text>
<text x="67.9" y="131.2">PB14</text>
<text x="83.8" y="127.1">GND1</text>
<text x="84.8" y="129.2">GND</text>
<text x="85" y="131.2">3.3V</text>
<text x="92.2" y="126.2">P$21</text>
<text x="92.2" y="128.3">P$22</text>
<text x="92.2" y="130.3">P$23</text>
<text x="248.7" y="131.2">SDA</text>
<text x="248.7" y="129.2">SCL</text>
<text x="61.1" y="132.3">P$4</text>
<text x="61.1" y="134.4">P$5</text>
<text x="61.1" y="136.4">P$6</text>
<text x="67.9" y="133.2">PB15</text>
<text x="67.9" y="135.3">PA8</text>
<text x="67.9" y="137.3">PA9</text>
<text x="82.8" y="133.2">RESET</text>
<text x="84.4" y="137.3">PB10</text>
<text x="84.5" y="135.3">PB11</text>
<text x="92.2" y="132.3">P$24</text>
<text x="92.2" y="134.4">P$25</text>
<text x="92.2" y="136.4">P$26</text>
<text x="248.7" y="135.3">VCC</text>
<text x="248.7" y="133.2">GND</text>
<text x="61.1" y="138.4">P$7</text>
<text x="61.1" y="140.5">P$8</text>
<text x="61.1" y="142.5">P$9</text>
<text x="67.9" y="139.3">PA10</text>
<text x="67.9" y="141.4">PA11</text>
<text x="67.9" y="143.4">PA12</text>
<text x="85.3" y="139.3">PB1</text>
<text x="85.3" y="141.4">PB0</text>
<text x="85.4" y="143.4">PA7</text>
<text x="92.2" y="138.4">P$27</text>
<text x="92.2" y="140.5">P$28</text>
<text x="92.2" y="142.5">P$29</text>
<text x="60.2" y="144.5">P$10</text>
<text x="60.2" y="148.6">P$12</text>
<text x="60.3" y="146.6">P$11</text>
<text x="67.9" y="145.4">PA15</text>
<text x="67.9" y="147.4">PB3</text>
<text x="67.9" y="149.5">PB4</text>
<text x="85.4" y="145.4">PA6</text>
<text x="85.4" y="147.4">PA5</text>
<text x="85.4" y="149.5">PA4</text>
<text x="92.2" y="144.5">P$30</text>
<text x="92.2" y="146.6">P$31</text>
<text x="92.2" y="148.6">P$32</text>
<text x="60.2" y="150.6">P$13</text>
<text x="60.2" y="152.7">P$14</text>
<text x="60.2" y="154.6">P$15</text>
<text x="67.9" y="151.5">PB5</text>
<text x="67.9" y="153.5">PB6</text>
<text x="67.9" y="155.6">PB7</text>
<text x="85.4" y="151.5">PA3</text>
<text x="85.4" y="153.5">PA2</text>
<text x="85.4" y="155.6">PA1</text>
<text x="92.2" y="150.6">P$33</text>
<text x="92.2" y="152.7">P$34</text>
<text x="92.2" y="154.6">P$35</text>
<text x="244" y="154.6">1</text>
<text x="248.7" y="155.6">STATE</text>
<text x="60.2" y="156.7">P$16</text>
<text x="60.2" y="158.7">P$17</text>
<text x="60.2" y="160.7">P$18</text>
<text x="67.9" y="157.6">PB8</text>
<text x="67.9" y="159.6">PB9</text>
<text x="67.9" y="161.7">5V</text>
<text x="84.3" y="159.6">PC15</text>
<text x="84.3" y="161.7">PC14</text>
<text x="85.4" y="157.6">PA0</text>
<text x="92.2" y="156.7">P$36</text>
<text x="92.2" y="158.7">P$37</text>
<text x="92.2" y="160.7">P$38</text>
<text x="244" y="156.7">2</text>
<text x="244" y="158.7">3</text>
<text x="244" y="160.7">4</text>
<text x="248.7" y="157.6">RX</text>
<text x="248.7" y="159.6">TX</text>
<text x="248.7" y="161.7">GND</text>
<text x="60.2" y="162.8">P$19</text>
<text x="60.2" y="164.8">P$20</text>
<text x="67.9" y="163.7">GND2</text>
<text x="67.9" y="165.7">3.3V1</text>
<text x="84.2" y="165.7">VBAT</text>
<text x="84.3" y="163.7">PC13</text>
<text x="92.2" y="162.8">P$39</text>
<text x="92.2" y="164.8">P$40</text>
<text x="244" y="162.8">5</text>
<text x="244" y="164.8">6</text>
<text x="248.7" y="163.7">+5V</text>
<text x="248.7" y="165.7">EN</text>
</g>
<g font-size="1.6" fill="#808080">
<text x="250.3" y="92.6">GND</text>
<text x="194.6" y="107.2" transform="rotate(-90 194.6 107.2)">5V</text>
<text x="117.9" y="125.1">SDA_LCD</text>
<text x="42.4" y="131.1">MISO_ENC</text>
<text x="43.2" y="129.1">SCK_ENC</text>
<text x="44.4" y="127.1">SS_ENC</text>
<text x="117.9" y="127.1">SCL_LCD</text>
<text x="42.4" y="133.2">MOSI_ENC</text>
<text x="36.8" y="139.3">DTR_DATA_LOGGER</text>
<text x="45.2" y="143.3">RX1_MCU</text>
<text x="45.3" y="141.3">TX1_MCU</text>
<text x="45.7" y="159.6">SDA_IMU</text>
<text x="45.8" y="157.6">SCL_IMU</text>
</g>
<g font-size="1.4" fill="#808080">
<text x="252.8" y="62.1">GND</text>
<text x="254.3" y="64.1">5V</text>
<text x="249.5" y="66.1">SDA_LCD</text>
<text x="249.7" y="68.1">SCL_LCD</text>
<text x="246.6" y="88.4">MOSI_ENC</text>
<text x="246.6" y="86.4">MISO_ENC</text>
<text x="247.3" y="84.4">SCK_ENC</text>
<text x="248.3" y="90.5">SS_ENC</text>
<text x="252.2" y="94.5">5V</text>
<text x="241.2" y="112.8">RX1_MCU</text>
<text x="244.7" y="108.8">GND</text>
<text x="245" y="110.8">3.3V</text>
<text x="235.8" y="116.9">DTR_DATA_LOGGER</text>
<text x="241.3" y="114.9">TX1_MCU</text>
<text x="66" y="120.4">MICROCONTROLLER_UNIT</text>
<text x="107.7" y="120.9">GND</text>
<text x="233.5" y="131.1">SDA_IMU</text>
<text x="233.7" y="129.1">SCL_IMU</text>
<text x="236.6" y="133.1">GND</text>
<text x="236.9" y="135.1">3.3V</text>
<text x="128" y="155.4">RX2_MCU</text>
<text x="128" y="157.5">TX2_MCU</text>
<text x="229" y="159.5">RX2_MCU</text>
<text x="229.2" y="157.5">TX2_MCU</text>
<text x="232.5" y="161.5">GND</text>
<text x="233.9" y="163.6">5V</text>
<text x="66" y="171.2">BLUE PILL (STM32F103C8T6)</text>
</g>
</svg>
